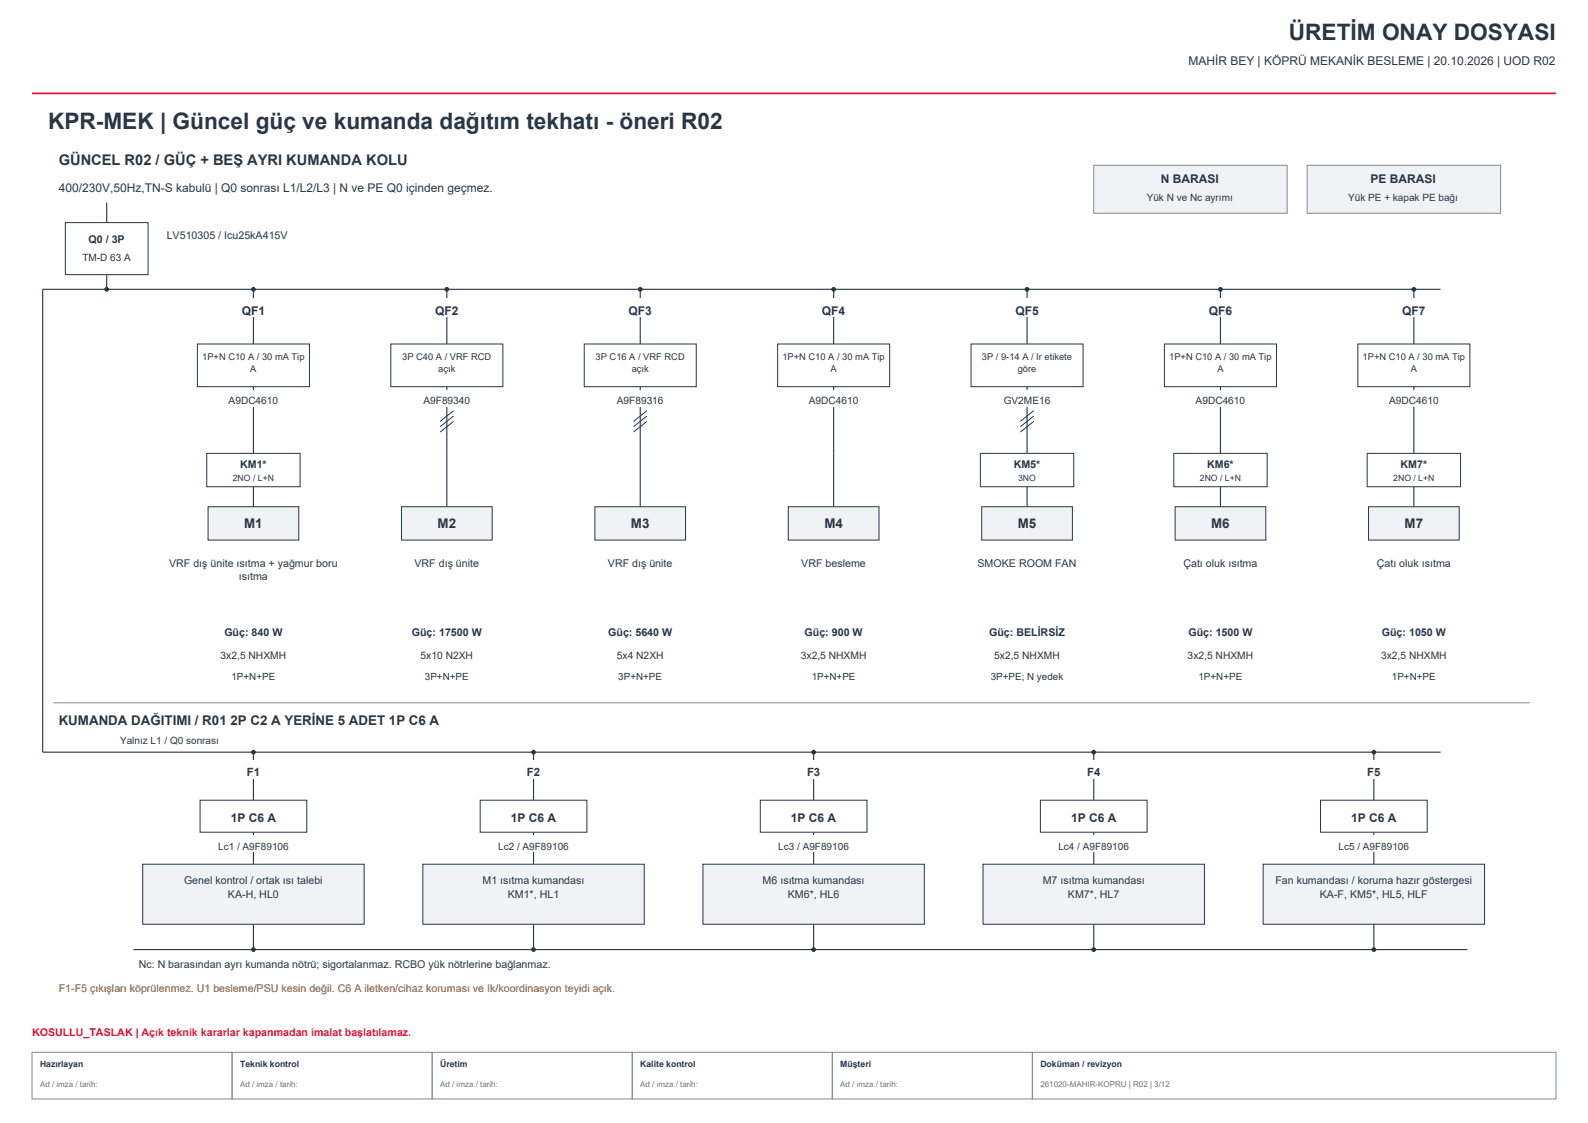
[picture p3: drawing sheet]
<svg xmlns="http://www.w3.org/2000/svg" width="420mm" height="297mm" viewBox="0 0 420 297" stroke-linecap="round" stroke-linejoin="round" font-family="sans-serif">
<path d="M8.5 24.7h403" fill="none" stroke="#dd1738" stroke-width=".46"/>
<g fill="#f0f3f6" stroke="#7f8c99" stroke-width=".26">
<path d="M289.3 43.7h51.1v12.7h-51.1z" fill-rule="evenodd"/>
<path d="M345.7 43.7h51.2v12.7h-51.2z" fill-rule="evenodd"/>
</g>
<path d="M28.2 53.6v5.3" fill="none" stroke="#283746" stroke-width=".3"/>
<path d="M17.3 58.9h21.9v13.7h-21.9z" fill-rule="evenodd" fill="#fff" stroke="#283746" stroke-width=".26"/>
<path d="M28.2 72.6v3.9h352.8" fill="none" stroke="#283746" stroke-width=".3"/>
<circle cx="28.2" cy="76.5" r=".64" fill="#283746"/>
<path d="M67 76.5v14.5" fill="none" stroke="#283746" stroke-width=".3"/>
<circle cx="67" cy="76.5" r=".64" fill="#283746"/>
<path d="M63.1 79h7.9v4.9h-7.9z" fill-rule="evenodd" fill="#fff"/>
<path d="M52.2 91h29.6v11.3h-29.6z" fill-rule="evenodd" fill="#fff" stroke="#283746" stroke-width=".26"/>
<path d="M67 102.3v17.6" fill="none" stroke="#283746" stroke-width=".3"/>
<path d="M59.6 103.1h14.9v4.5h-14.9z" fill-rule="evenodd" fill="#fff"/>
<path d="M54.7 119.9h24.7v8.8h-24.7z" fill-rule="evenodd" fill="#fff" stroke="#283746" stroke-width=".26"/>
<path d="M67 128.7v5.3" fill="none" stroke="#283746" stroke-width=".3"/>
<path d="M55 134h24v8.8h-24z" fill-rule="evenodd" fill="#f0f3f6" stroke="#283746" stroke-width=".26"/>
<path d="M118.2 76.5v14.5" fill="none" stroke="#283746" stroke-width=".3"/>
<circle cx="118.2" cy="76.5" r=".64" fill="#283746"/>
<path d="M114.2 79h7.9v4.9h-7.9z" fill-rule="evenodd" fill="#fff"/>
<path d="M103.4 91h29.6v11.3h-29.6z" fill-rule="evenodd" fill="#fff" stroke="#283746" stroke-width=".26"/>
<path d="M118.2 102.3v17.6" fill="none" stroke="#283746" stroke-width=".3"/>
<path d="M111.1 103.1h14.1v4.5h-14.1z" fill-rule="evenodd" fill="#fff"/>
<path d="M118.2 119.9v14.1" fill="none" stroke="#283746" stroke-width=".3"/>
<path d="M119.9 111.4l-3.5 2.9M119.9 110l-3.5 2.9M119.9 108.6l-3.5 2.8" fill="none" stroke="#283746" stroke-width=".26"/>
<path d="M106.2 134h24v8.8h-24z" fill-rule="evenodd" fill="#f0f3f6" stroke="#283746" stroke-width=".26"/>
<path d="M169.3 76.5v14.5" fill="none" stroke="#283746" stroke-width=".3"/>
<circle cx="169.3" cy="76.5" r=".64" fill="#283746"/>
<path d="M165.4 79h7.9v4.9h-7.9z" fill-rule="evenodd" fill="#fff"/>
<path d="M154.5 91h29.6v11.3h-29.6z" fill-rule="evenodd" fill="#fff" stroke="#283746" stroke-width=".26"/>
<path d="M169.3 102.3v17.6" fill="none" stroke="#283746" stroke-width=".3"/>
<path d="M162.3 103.1h14.1v4.5h-14.1z" fill-rule="evenodd" fill="#fff"/>
<path d="M169.3 119.9v14.1" fill="none" stroke="#283746" stroke-width=".3"/>
<path d="M171.1 111.4l-3.5 2.9M171.1 110l-3.5 2.9M171.1 108.6l-3.5 2.8" fill="none" stroke="#283746" stroke-width=".26"/>
<path d="M157.3 134h24v8.8h-24z" fill-rule="evenodd" fill="#f0f3f6" stroke="#283746" stroke-width=".26"/>
<path d="M220.5 76.5v14.5" fill="none" stroke="#283746" stroke-width=".3"/>
<circle cx="220.5" cy="76.5" r=".64" fill="#283746"/>
<path d="M216.5 79h8v4.9h-8z" fill-rule="evenodd" fill="#fff"/>
<path d="M205.7 91h29.6v11.3h-29.6z" fill-rule="evenodd" fill="#fff" stroke="#283746" stroke-width=".26"/>
<path d="M220.5 102.3v17.6" fill="none" stroke="#283746" stroke-width=".3"/>
<path d="M213 103.1h14.9v4.5h-14.9z" fill-rule="evenodd" fill="#fff"/>
<path d="M220.5 119.9v14.1" fill="none" stroke="#283746" stroke-width=".3"/>
<path d="M208.5 134h24v8.8h-24z" fill-rule="evenodd" fill="#f0f3f6" stroke="#283746" stroke-width=".26"/>
<path d="M271.6 76.5v14.5" fill="none" stroke="#283746" stroke-width=".3"/>
<circle cx="271.6" cy="76.5" r=".64" fill="#283746"/>
<path d="M267.7 79h7.9v4.9h-7.9z" fill-rule="evenodd" fill="#fff"/>
<path d="M256.8 91h29.7v11.3h-29.7z" fill-rule="evenodd" fill="#fff" stroke="#283746" stroke-width=".26"/>
<path d="M271.6 102.3v17.6" fill="none" stroke="#283746" stroke-width=".3"/>
<path d="M264.6 103.1h14.1v4.5h-14.1z" fill-rule="evenodd" fill="#fff"/>
<path d="M259.3 119.9h24.7v8.8h-24.7z" fill-rule="evenodd" fill="#fff" stroke="#283746" stroke-width=".26"/>
<path d="M271.6 128.7v5.3" fill="none" stroke="#283746" stroke-width=".3"/>
<path d="M273.4 111.4l-3.5 2.9M273.4 110l-3.5 2.9M273.4 108.6l-3.5 2.8" fill="none" stroke="#283746" stroke-width=".26"/>
<path d="M259.6 134h24v8.8h-24z" fill-rule="evenodd" fill="#f0f3f6" stroke="#283746" stroke-width=".26"/>
<path d="M322.8 76.5v14.5" fill="none" stroke="#283746" stroke-width=".3"/>
<circle cx="322.8" cy="76.5" r=".64" fill="#283746"/>
<path d="M318.8 79h8v4.9h-8z" fill-rule="evenodd" fill="#fff"/>
<path d="M308 91h29.6v11.3h-29.6z" fill-rule="evenodd" fill="#fff" stroke="#283746" stroke-width=".26"/>
<path d="M322.8 102.3v17.6" fill="none" stroke="#283746" stroke-width=".3"/>
<path d="M315.4 103.1h14.8v4.5h-14.8z" fill-rule="evenodd" fill="#fff"/>
<path d="M310.4 119.9h24.7v8.8h-24.7z" fill-rule="evenodd" fill="#fff" stroke="#283746" stroke-width=".26"/>
<path d="M322.8 128.7v5.3" fill="none" stroke="#283746" stroke-width=".3"/>
<path d="M310.8 134h24v8.8h-24z" fill-rule="evenodd" fill="#f0f3f6" stroke="#283746" stroke-width=".26"/>
<path d="M373.9 76.5v14.5" fill="none" stroke="#283746" stroke-width=".3"/>
<circle cx="373.9" cy="76.5" r=".64" fill="#283746"/>
<path d="M370 79h7.9v4.9h-7.9z" fill-rule="evenodd" fill="#fff"/>
<path d="M359.1 91h29.7v11.3h-29.7z" fill-rule="evenodd" fill="#fff" stroke="#283746" stroke-width=".26"/>
<path d="M373.9 102.3v17.6" fill="none" stroke="#283746" stroke-width=".3"/>
<path d="M366.5 103.1h14.9v4.5h-14.9z" fill-rule="evenodd" fill="#fff"/>
<path d="M361.6 119.9h24.7v8.8h-24.7z" fill-rule="evenodd" fill="#fff" stroke="#283746" stroke-width=".26"/>
<path d="M373.9 128.7v5.3" fill="none" stroke="#283746" stroke-width=".3"/>
<path d="M361.9 134h24v8.8h-24z" fill-rule="evenodd" fill="#f0f3f6" stroke="#283746" stroke-width=".26"/>
<path d="M14.1 185.9h390.5" fill="none" stroke="#7f8c99" stroke-width=".26"/>
<path d="M28.2 76.5h-16.9v122.4h369.7M67 198.9v12.7" fill="none" stroke="#283746" stroke-width=".3"/>
<circle cx="67" cy="198.9" r=".64" fill="#283746"/>
<path d="M64.4 201.2h5.3v4.8h-5.3z" fill-rule="evenodd" fill="#fff"/>
<path d="M52.9 211.6h28.2v8.5h-28.2z" fill-rule="evenodd" fill="#fff" stroke="#283746" stroke-width=".26"/>
<path d="M67 220.1v8.5" fill="none" stroke="#283746" stroke-width=".3"/>
<path d="M56.8 221h20.5v4.4h-20.5z" fill-rule="evenodd" fill="#fff"/>
<path d="M37.7 228.6h58.6v15.8h-58.6z" fill-rule="evenodd" fill="#f0f3f6" stroke="#283746" stroke-width=".26"/>
<path d="M67 244.4v6.7" fill="none" stroke="#283746" stroke-width=".3"/>
<circle cx="67" cy="251.1" r=".64" fill="#283746"/>
<path d="M141.1 198.9v12.7" fill="none" stroke="#283746" stroke-width=".3"/>
<circle cx="141.1" cy="198.9" r=".64" fill="#283746"/>
<path d="M138.5 201.2h5.2v4.8h-5.2z" fill-rule="evenodd" fill="#fff"/>
<path d="M127 211.6h28.2v8.5h-28.2z" fill-rule="evenodd" fill="#fff" stroke="#283746" stroke-width=".26"/>
<path d="M141.1 220.1v8.5" fill="none" stroke="#283746" stroke-width=".3"/>
<path d="M130.9 221h20.4v4.4h-20.4z" fill-rule="evenodd" fill="#fff"/>
<path d="M111.8 228.6h58.6v15.8h-58.6z" fill-rule="evenodd" fill="#f0f3f6" stroke="#283746" stroke-width=".26"/>
<path d="M141.1 244.4v6.7" fill="none" stroke="#283746" stroke-width=".3"/>
<circle cx="141.1" cy="251.1" r=".64" fill="#283746"/>
<path d="M215.2 198.9v12.7" fill="none" stroke="#283746" stroke-width=".3"/>
<circle cx="215.2" cy="198.9" r=".64" fill="#283746"/>
<path d="M212.6 201.2h5.2v4.8h-5.2z" fill-rule="evenodd" fill="#fff"/>
<path d="M201.1 211.6h28.2v8.5h-28.2z" fill-rule="evenodd" fill="#fff" stroke="#283746" stroke-width=".26"/>
<path d="M215.2 220.1v8.5" fill="none" stroke="#283746" stroke-width=".3"/>
<path d="M205 221h20.4v4.4h-20.4z" fill-rule="evenodd" fill="#fff"/>
<path d="M185.9 228.6h58.6v15.8h-58.6z" fill-rule="evenodd" fill="#f0f3f6" stroke="#283746" stroke-width=".26"/>
<path d="M215.2 244.4v6.7" fill="none" stroke="#283746" stroke-width=".3"/>
<circle cx="215.2" cy="251.1" r=".64" fill="#283746"/>
<path d="M289.3 198.9v12.7" fill="none" stroke="#283746" stroke-width=".3"/>
<circle cx="289.3" cy="198.9" r=".64" fill="#283746"/>
<path d="M286.6 201.2h5.3v4.8h-5.3z" fill-rule="evenodd" fill="#fff"/>
<path d="M275.2 211.6h28.2v8.5h-28.2z" fill-rule="evenodd" fill="#fff" stroke="#283746" stroke-width=".26"/>
<path d="M289.3 220.1v8.5" fill="none" stroke="#283746" stroke-width=".3"/>
<path d="M279.1 221h20.4v4.4h-20.4z" fill-rule="evenodd" fill="#fff"/>
<path d="M260 228.6h58.6v15.8h-58.6z" fill-rule="evenodd" fill="#f0f3f6" stroke="#283746" stroke-width=".26"/>
<path d="M289.3 244.4v6.7" fill="none" stroke="#283746" stroke-width=".3"/>
<circle cx="289.3" cy="251.1" r=".64" fill="#283746"/>
<path d="M363.4 198.9v12.7" fill="none" stroke="#283746" stroke-width=".3"/>
<circle cx="363.4" cy="198.9" r=".64" fill="#283746"/>
<path d="M360.7 201.2h5.3v4.8h-5.3z" fill-rule="evenodd" fill="#fff"/>
<path d="M349.2 211.6h28.3v8.5h-28.3z" fill-rule="evenodd" fill="#fff" stroke="#283746" stroke-width=".26"/>
<path d="M363.4 220.1v8.5" fill="none" stroke="#283746" stroke-width=".3"/>
<path d="M353.1 221h20.5v4.4h-20.5z" fill-rule="evenodd" fill="#fff"/>
<path d="M334.1 228.6h58.5v15.8h-58.5z" fill-rule="evenodd" fill="#f0f3f6" stroke="#283746" stroke-width=".26"/>
<path d="M363.4 244.4v6.7" fill="none" stroke="#283746" stroke-width=".3"/>
<circle cx="363.4" cy="251.1" r=".64" fill="#283746"/>
<path d="M35.3 251.1h352.8" fill="none" stroke="#283746" stroke-width=".3"/>
<path d="M8.5 278.3h52.9v12.4h-52.9zM61.4 278.3h52.9v12.4h-52.9zM114.3 278.3h52.9v12.4h-52.9zM167.2 278.3h52.9v12.4h-52.9zM220.1 278.3h52.9v12.4h-52.9zM273 278.3h138.5v12.4h-138.5z" fill="none" stroke="#7f8c99" stroke-width=".26"/>
<g font-size="6" fill="#283746">
<text x="340.9" y="10.6">ÜRETİM ONAY DOSYASI</text>
<text x="12.7" y="34.2">KPR-MEK | Güncel güç ve kumanda dağıtım tekhatı - öneri R02</text>
</g>
<text font-size="3.9" fill="#283746" x="15.5" y="43.7">GÜNCEL R02 / GÜÇ + BEŞ AYRI KUMANDA KOLU</text>
<g font-size="3.5" fill="#283746">
<text x="64.6" y="139.7">M1</text>
<text x="115.7" y="139.7">M2</text>
<text x="166.9" y="139.7">M3</text>
<text x="218" y="139.7">M4</text>
<text x="269.2" y="139.7">M5</text>
<text x="320.3" y="139.7">M6</text>
<text x="371.5" y="139.7">M7</text>
<text x="15.5" y="191.9">KUMANDA DAĞITIMI / R01 2P C2 A YERİNE 5 ADET 1P C6 A</text>
</g>
<g font-size="3.2" fill="#283746">
<text x="314.3" y="17.3">MAHİR BEY | KÖPRÜ MEKANİK BESLEME | 20.10.2026 | UOD R02</text>
<text x="15.5" y="50.8">400/230V,50Hz,TN-S kabulü | Q0 sonrası L1/L2/L3 | N ve PE Q0 içinden geçmez.</text>
<text x="307" y="48.3">N BARASI</text>
<text x="362.5" y="48.3">PE BARASI</text>
<text x="63.9" y="83.2">QF1</text>
<text x="115.1" y="83.2">QF2</text>
<text x="166.2" y="83.2">QF3</text>
<text x="217.4" y="83.2">QF4</text>
<text x="268.6" y="83.2">QF5</text>
<text x="319.7" y="83.2">QF6</text>
<text x="370.9" y="83.2">QF7</text>
<text x="61" y="217.3">1P C6 A</text>
<text x="135.1" y="217.3">1P C6 A</text>
<text x="209.2" y="217.3">1P C6 A</text>
<text x="283.3" y="217.3">1P C6 A</text>
<text x="357.4" y="217.3">1P C6 A</text>
</g>
<g font-size="3" fill="#283746">
<text x="65.3" y="205.3">F1</text>
<text x="139.4" y="205.3">F2</text>
<text x="213.4" y="205.3">F3</text>
<text x="287.5" y="205.3">F4</text>
<text x="361.6" y="205.3">F5</text>
</g>
<g font-size="2.8" fill="#283746">
<text x="23.4" y="64.2">Q0 / 3P</text>
<text x="44.1" y="63.1">LV510305 / Icu25kA415V</text>
<text x="63.5" y="123.8">KM1*</text>
<text x="268.1" y="123.8">KM5*</text>
<text x="319.3" y="123.8">KM6*</text>
<text x="370.4" y="123.8">KM7*</text>
<text x="44.7" y="149.9">VRF dış ünite ısıtma + yağmur boru</text>
<text x="109.6" y="149.9">VRF dış ünite</text>
<text x="160.8" y="149.9">VRF dış ünite</text>
<text x="211.9" y="149.9">VRF besleme</text>
<text x="258.5" y="149.9">SMOKE ROOM FAN</text>
<text x="313" y="149.9">Çatı oluk ısıtma</text>
<text x="364.1" y="149.9">Çatı oluk ısıtma</text>
<text x="63.2" y="153.4">ısıtma</text>
<text x="59.3" y="168.2">Güç: 840 W</text>
<text x="108.9" y="168.2">Güç: 17500 W</text>
<text x="160.9" y="168.2">Güç: 5640 W</text>
<text x="212.8" y="168.2">Güç: 900 W</text>
<text x="261.6" y="168.2">Güç: BELİRSİZ</text>
<text x="314.3" y="168.2">Güç: 1500 W</text>
<text x="365.5" y="168.2">Güç: 1050 W</text>
<text x="48.7" y="233.9">Genel kontrol / ortak ısı talebi</text>
<text x="127.6" y="233.9">M1 ısıtma kumandası</text>
<text x="201.7" y="233.9">M6 ısıtma kumandası</text>
<text x="275.8" y="233.9">M7 ısıtma kumandası</text>
<text x="337.3" y="233.9">Fan kumandası / koruma hazır göstergesi</text>
<text x="60.3" y="237.4">KA-H, HL0</text>
<text x="134.3" y="237.4">KM1*, HL1</text>
<text x="208.4" y="237.4">KM6*, HL6</text>
<text x="282.5" y="237.4">KM7*, HL7</text>
<text x="349.1" y="237.4">KA-F, KM5*, HL5, HLF</text>
<text x="36.7" y="256.1">Nc: N barasından ayrı kumanda nötrü; sigortalanmaz. RCBO yük nötrlerine bağlanmaz.</text>
</g>
<text font-size="2.8" fill="#956100" x="15.5" y="262.4">F1-F5 çıkışları köprülenmez. U1 besleme/PSU kesin değil. C6 A iletken/cihaz koruması ve Ik/koordinasyon teyidi açık.</text>
<text font-size="2.8" fill="#dd1738" x="8.5" y="274.1">KOSULLU_TASLAK | Açık teknik kararlar kapanmadan imalat başlatılamaz.</text>
<g font-size="2.7" fill="#283746">
<text x="60.5" y="106.9">A9DC4610</text>
<text x="112" y="106.9">A9F89340</text>
<text x="163.1" y="106.9">A9F89316</text>
<text x="213.9" y="106.9">A9DC4610</text>
<text x="265.5" y="106.9">GV2ME16</text>
<text x="316.2" y="106.9">A9DC4610</text>
<text x="367.4" y="106.9">A9DC4610</text>
<text x="58.3" y="174.2">3x2,5 NHXMH</text>
<text x="111.2" y="174.2">5x10 N2XH</text>
<text x="163.1" y="174.2">5x4 N2XH</text>
<text x="211.8" y="174.2">3x2,5 NHXMH</text>
<text x="263" y="174.2">5x2,5 NHXMH</text>
<text x="314.1" y="174.2">3x2,5 NHXMH</text>
<text x="365.3" y="174.2">3x2,5 NHXMH</text>
</g>
<g font-size="2.6" fill="#283746">
<text x="303.3" y="53.2">Yük N ve Nc ayrımı</text>
<text x="356.6" y="53.2">Yük PE + kapak PE bağı</text>
<text x="21.8" y="69.1">TM-D 63 A</text>
<text x="61.2" y="179.9">1P+N+PE</text>
<text x="112.4" y="179.9">3P+N+PE</text>
<text x="163.5" y="179.9">3P+N+PE</text>
<text x="214.7" y="179.9">1P+N+PE</text>
<text x="262" y="179.9">3P+PE; N yedek</text>
<text x="317" y="179.9">1P+N+PE</text>
<text x="368.1" y="179.9">1P+N+PE</text>
<text x="31.7" y="196.8">Yalnız L1 / Q0 sonrası</text>
<text x="57.7" y="224.7">Lc1 / A9F89106</text>
<text x="131.8" y="224.7">Lc2 / A9F89106</text>
<text x="205.9" y="224.7">Lc3 / A9F89106</text>
<text x="279.9" y="224.7">Lc4 / A9F89106</text>
<text x="354" y="224.7">Lc5 / A9F89106</text>
</g>
<g font-size="2.5" fill="#283746">
<text x="53.5" y="95.2">1P+N C10 A / 30 mA Tip</text>
<text x="106.4" y="95.2">3P C40 A / VRF RCD</text>
<text x="157.5" y="95.2">3P C16 A / VRF RCD</text>
<text x="206.9" y="95.2">1P+N C10 A / 30 mA Tip</text>
<text x="259.7" y="95.2">3P / 9-14 A / Ir etikete</text>
<text x="309.2" y="95.2">1P+N C10 A / 30 mA Tip</text>
<text x="360.4" y="95.2">1P+N C10 A / 30 mA Tip</text>
<text x="66.2" y="98.4">A</text>
<text x="115.9" y="98.4">açık</text>
<text x="167.1" y="98.4">açık</text>
<text x="219.7" y="98.4">A</text>
<text x="269.2" y="98.4">göre</text>
<text x="322" y="98.4">A</text>
<text x="373.1" y="98.4">A</text>
</g>
<g font-size="2.3" fill="#283746">
<text x="61.6" y="127.3">2NO / L+N</text>
<text x="269.3" y="127.3">3NO</text>
<text x="317.3" y="127.3">2NO / L+N</text>
<text x="368.5" y="127.3">2NO / L+N</text>
<text x="10.6" y="282.2">Hazırlayan</text>
<text x="63.5" y="282.2">Teknik kontrol</text>
<text x="116.4" y="282.2">Üretim</text>
<text x="169.3" y="282.2">Kalite kontrol</text>
<text x="222.2" y="282.2">Müşteri</text>
<text x="275.2" y="282.2">Doküman / revizyon</text>
</g>
<g font-size="2.1" fill="#657587">
<text x="10.6" y="287.5">Ad / imza / tarih:</text>
<text x="63.5" y="287.5">Ad / imza / tarih:</text>
<text x="116.4" y="287.5">Ad / imza / tarih:</text>
<text x="169.3" y="287.5">Ad / imza / tarih:</text>
<text x="222.2" y="287.5">Ad / imza / tarih:</text>
<text x="275.2" y="287.5">261020-MAHIR-KOPRU | R02 | 3/12</text>
</g>
</svg>
